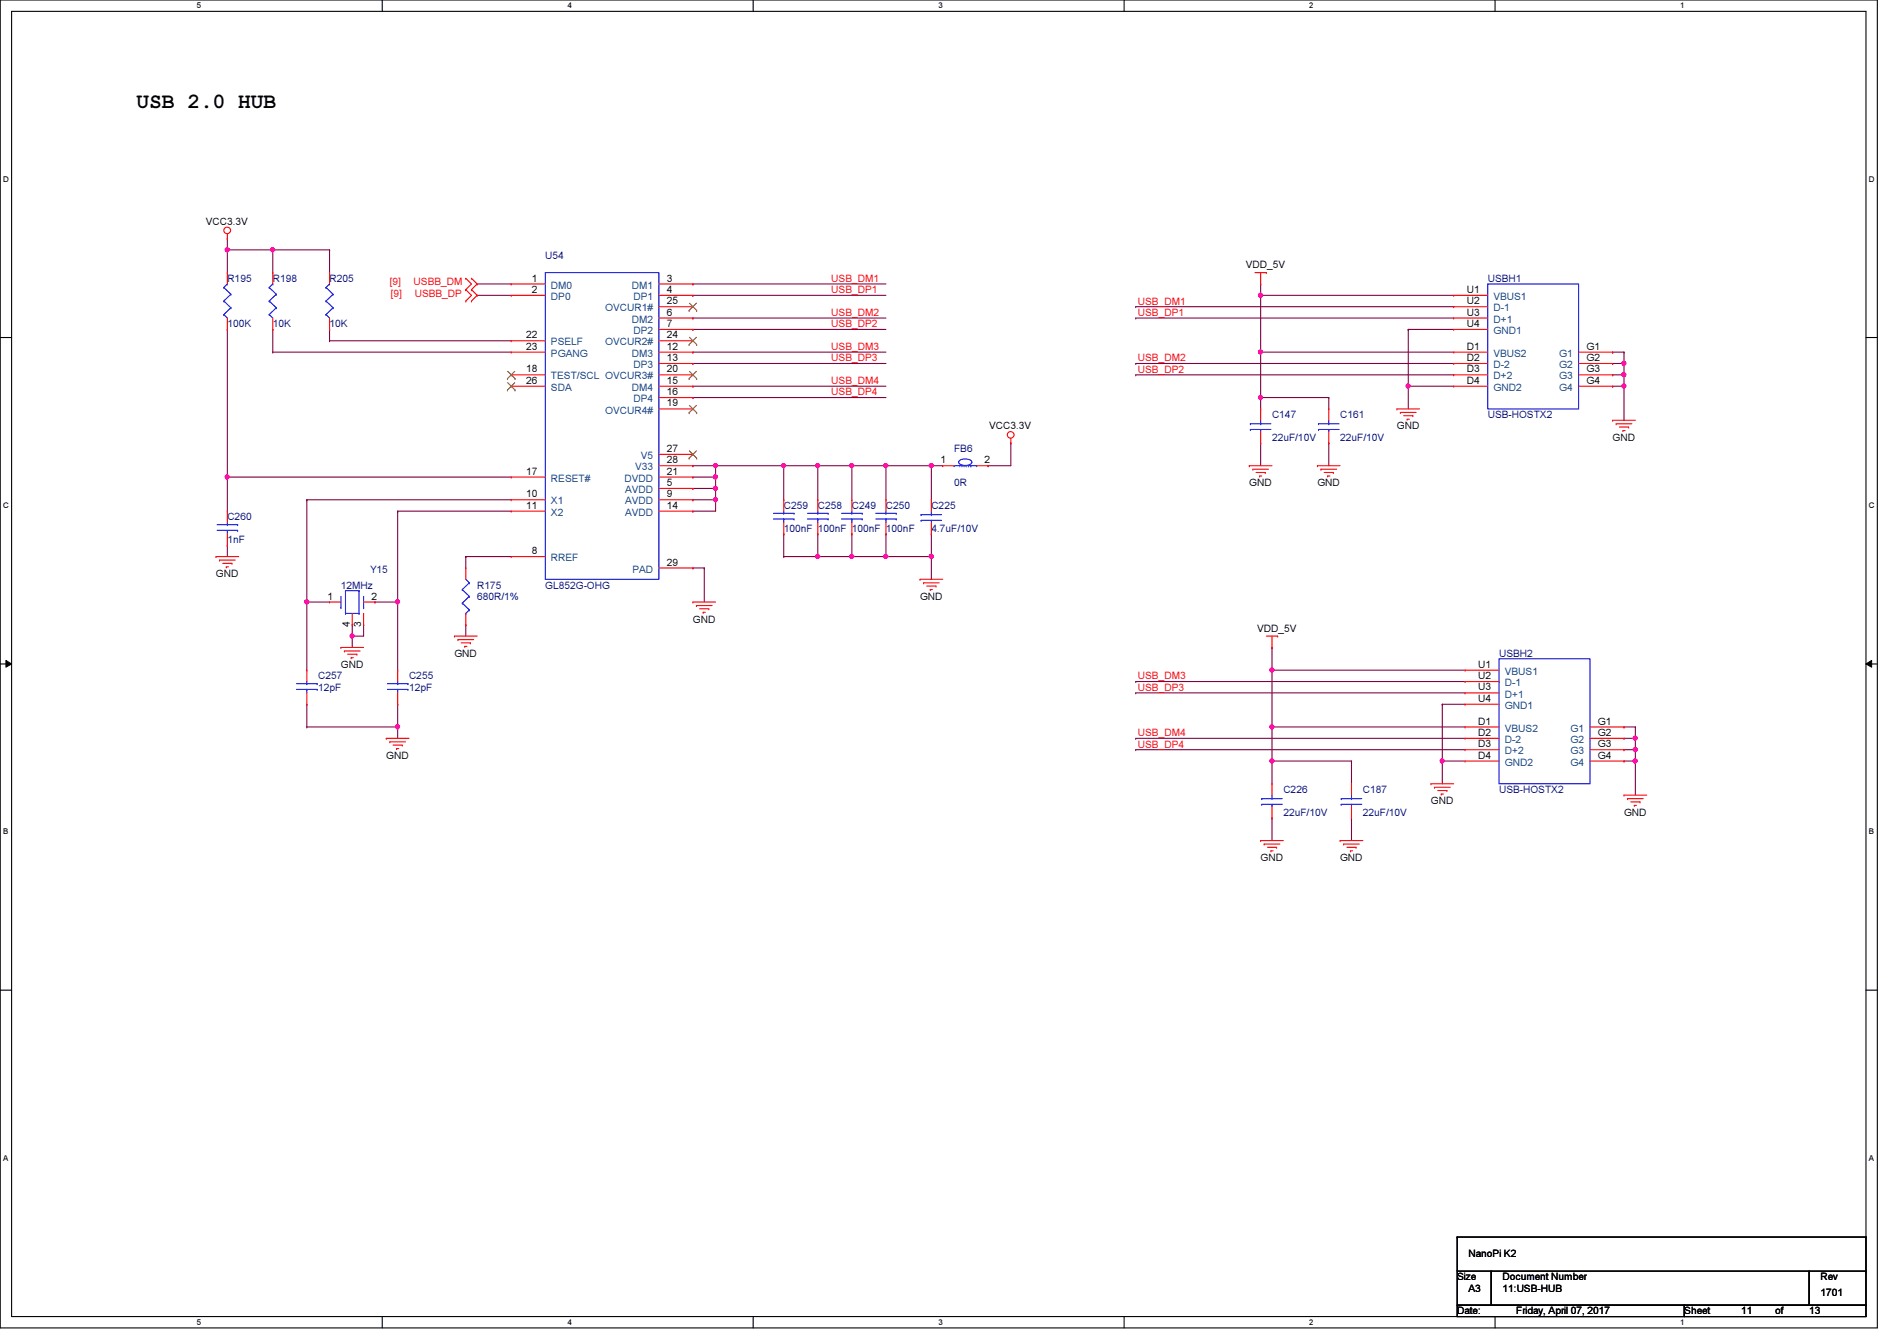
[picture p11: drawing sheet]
<svg xmlns="http://www.w3.org/2000/svg" width="297mm" height="210mm" viewBox="0 0 297 210" stroke-linecap="round" stroke-linejoin="round" font-family="sans-serif">
<path d="M0 0h294v207.9h-294zM1.8 1.8h290.4v204.3h-290.4z" fill="none" stroke="#000" stroke-width=".17"/>
<g fill="#fff">
<path d="M30.8 .2h.7v1.4h-.7z"/>
<path d="M30.8 206.2h.7v1.4h-.7z"/>
</g>
<path d="M59.9 0v1.8M59.9 206.1v1.8" fill="none" stroke="#000" stroke-width=".17"/>
<g fill="#fff">
<path d="M88.9 .2h.6v1.4h-.6z"/>
<path d="M88.9 206.2h.6v1.4h-.6z"/>
</g>
<path d="M117.9 0v1.8M117.9 206.1v1.8" fill="none" stroke="#000" stroke-width=".17"/>
<g fill="#fff">
<path d="M146.9 .2h.7v1.4h-.7z"/>
<path d="M146.9 206.2h.7v1.4h-.7z"/>
</g>
<path d="M176 0v1.8M176 206.1v1.8" fill="none" stroke="#000" stroke-width=".17"/>
<g fill="#fff">
<path d="M205 .2h.7v1.4h-.7z"/>
<path d="M205 206.2h.7v1.4h-.7z"/>
</g>
<path d="M234.1 0v1.8M234.1 206.1v1.8" fill="none" stroke="#000" stroke-width=".17"/>
<g fill="#fff">
<path d="M263.1 .2h.7v1.4h-.7z"/>
<path d="M263.1 206.2h.7v1.4h-.7z"/>
<path d="M.5 27.3h.9v1.4h-.9z"/>
<path d="M292.6 27.3h.9v1.4h-.9z"/>
<path d="M.5 78.4h.9v1.4h-.9z"/>
<path d="M292.6 78.4h.9v1.4h-.9z"/>
</g>
<path d="M0 52.8h1.8M292.2 52.8h1.8" fill="none" stroke="#000" stroke-width=".17"/>
<g fill="#fff">
<path d="M.5 129.5h.8v1.4h-.8z"/>
<path d="M292.6 129.5h.9v1.4h-.9z"/>
</g>
<path d="M0 103.9h1.8M292.2 103.9h1.8" fill="none" stroke="#000" stroke-width=".17"/>
<path d="M.9 103.4l.9 .5-.9 .5zM292.2 103.9l.9-.5v1z" fill="#000"/>
<path d="M.9 103.4l.9 .5-.9 .5zM292.2 103.9l.9-.5v1z" fill="none" stroke="#000" stroke-width=".16"/>
<g fill="#fff">
<path d="M.5 180.5h.8v1.4h-.8z"/>
<path d="M292.6 180.5h.9v1.4h-.9z"/>
</g>
<path d="M0 155h1.8M292.2 155h1.8" fill="none" stroke="#000" stroke-width=".17"/>
<path d="M42.7 51.6h.1M42.7 51.6v3.5M197.4 44.4h.1M197.4 44.4v1.8M254.3 58.7h.1M254.3 58.7v1.8" fill="none" stroke="#800040" stroke-width=".17"/>
<circle cx="254.3" cy="58.6" r=".32" fill="#f0f"/>
<circle cx="254.3" cy="58.6" r=".32" fill="none" stroke="#f0f" stroke-width=".17"/>
<path d="M35.6 37.3h.1M35.6 37.3v1.8M42.7 39.1h.1M42.7 39.1v3.6M35.6 74.7h.1M35.6 74.7h44.4M72.9 97.8h.1M72.9 87.1h.1M72.9 87.1v1.8M72.9 97.8v1.8M72.9 87.1h7.1" fill="none" stroke="#800040" stroke-width=".17"/>
<circle cx="35.6" cy="74.6" r=".32" fill="#f0f"/>
<circle cx="35.6" cy="74.6" r=".32" fill="none" stroke="#f0f" stroke-width=".17"/>
<g fill="none" stroke="#800040" stroke-width=".17">
<path d="M42.7 55.1h.1M42.7 55.1h37.3M48 78.2h.1M48 78.2h32M48 78.2v16M55.2 99.6h.1M55.2 97.8h.1M55.2 97.8v3.5M56.9 97.8h.1M56.9 97.8v1.8h-1.7M58.7 94.2h.1M62.3 80h.1"/>
<path d="M62.3 80v14.2h-3.6M62.3 80h17.7"/>
</g>
<circle cx="55.1" cy="99.5" r=".32" fill="#f0f"/>
<circle cx="55.1" cy="99.5" r=".32" fill="none" stroke="#f0f" stroke-width=".17"/>
<path d="M108.5 74.7h.1M112.1 72.9h.1M112.1 72.9v1.8h-3.6" fill="none" stroke="#800040" stroke-width=".17"/>
<circle cx="112" cy="74.6" r=".32" fill="#f0f"/>
<circle cx="112" cy="74.6" r=".32" fill="none" stroke="#f0f" stroke-width=".17"/>
<path d="M108.5 72.9h.1M108.5 72.9h3.6M48 94.2h.1M48 94.2h3.6" fill="none" stroke="#800040" stroke-width=".17"/>
<circle cx="112" cy="72.9" r=".32" fill="#f0f"/>
<circle cx="112" cy="72.9" r=".32" fill="none" stroke="#f0f" stroke-width=".17"/>
<path d="M133.4 72.9h.1M133.4 72.9v5.3M133.4 72.9h5.3" fill="none" stroke="#800040" stroke-width=".17"/>
<circle cx="138.7" cy="72.9" r=".32" fill="#f0f"/>
<circle cx="138.7" cy="72.9" r=".32" fill="none" stroke="#f0f" stroke-width=".17"/>
<circle cx="133.4" cy="72.9" r=".32" fill="#f0f"/>
<circle cx="133.4" cy="72.9" r=".32" fill="none" stroke="#f0f" stroke-width=".17"/>
<path d="M138.7 83.6h.1M138.7 83.6v3.5M145.8 87.1h.1M145.8 87.1v3.6" fill="none" stroke="#800040" stroke-width=".17"/>
<circle cx="145.8" cy="87.1" r=".32" fill="#f0f"/>
<circle cx="145.8" cy="87.1" r=".32" fill="none" stroke="#f0f" stroke-width=".17"/>
<path d="M128.1 72.9h.1M128.1 72.9h5.3M138.7 72.9h.1M138.7 72.9v5.3M62.3 94.2h.1M62.3 94.2v10.7M108.5 88.9h.1M108.5 88.9h1.8M110.3 88.9h.1M110.3 88.9v5.3M133.4 83.6h.1M133.4 83.6v3.5" fill="none" stroke="#800040" stroke-width=".17"/>
<circle cx="62.2" cy="94.2" r=".32" fill="#f0f"/>
<circle cx="62.2" cy="94.2" r=".32" fill="none" stroke="#f0f" stroke-width=".17"/>
<path d="M48 94.2h.1M48 94.2v10.7" fill="none" stroke="#800040" stroke-width=".17"/>
<circle cx="48" cy="94.2" r=".32" fill="#f0f"/>
<circle cx="48" cy="94.2" r=".32" fill="none" stroke="#f0f" stroke-width=".17"/>
<path d="M48 113.8h.1M48 110.2h.1M48 113.8h14.3M48 110.2v3.6M62.3 113.8h.1M62.3 110.2h.1M62.3 110.2v5.4" fill="none" stroke="#800040" stroke-width=".17"/>
<circle cx="62.2" cy="113.8" r=".32" fill="#f0f"/>
<circle cx="62.2" cy="113.8" r=".32" fill="none" stroke="#f0f" stroke-width=".17"/>
<g fill="none" stroke="#800040" stroke-width=".17">
<path d="M108.5 44.4h.1M108.5 46.2h.1M108.5 49.8h.1M108.5 51.6h.1M108.5 44.4h30.2M108.5 46.2h30.2M108.5 49.8h30.2M108.5 51.6h30.2M122.7 72.9h.1M122.7 72.9v5.3M122.7 87.1h.1M122.7 83.6h.1"/>
<path d="M122.7 83.6v3.5M122.7 87.1h10.7M128.1 87.1h.1"/>
</g>
<circle cx="128" cy="87.1" r=".32" fill="#f0f"/>
<circle cx="128" cy="87.1" r=".32" fill="none" stroke="#f0f" stroke-width=".17"/>
<path d="M112.1 72.9h.1M112.1 72.9h10.6M128.1 83.6h.1M128.1 83.6v3.5M138.7 87.1h.1M138.7 87.1h7.1" fill="none" stroke="#800040" stroke-width=".17"/>
<circle cx="122.7" cy="72.9" r=".32" fill="#f0f"/>
<circle cx="122.7" cy="72.9" r=".32" fill="none" stroke="#f0f" stroke-width=".17"/>
<path d="M128.1 72.9h.1M128.1 72.9v5.3" fill="none" stroke="#800040" stroke-width=".17"/>
<circle cx="128" cy="72.9" r=".32" fill="#f0f"/>
<circle cx="128" cy="72.9" r=".32" fill="none" stroke="#f0f" stroke-width=".17"/>
<path d="M108.5 78.2h.1M108.5 78.2h3.6M112.1 78.2h.1M112.1 78.2v1.8h-3.6M122.7 72.9h.1M122.7 72.9h5.4M108.5 80h.1" fill="none" stroke="#800040" stroke-width=".17"/>
<circle cx="112" cy="78.2" r=".32" fill="#f0f"/>
<circle cx="112" cy="78.2" r=".32" fill="none" stroke="#f0f" stroke-width=".17"/>
<path d="M108.5 76.5h.1M108.5 76.5h3.6M112.1 76.5h.1M112.1 76.5v1.7" fill="none" stroke="#800040" stroke-width=".17"/>
<circle cx="112" cy="76.4" r=".32" fill="#f0f"/>
<circle cx="112" cy="76.4" r=".32" fill="none" stroke="#f0f" stroke-width=".17"/>
<path d="M112.1 74.7h.1M112.1 74.7v1.8M138.7 72.9h.1M138.7 72.9h8.9M145.8 72.9h.1M154.7 72.9h.1M154.7 72.9h3.6" fill="none" stroke="#800040" stroke-width=".17"/>
<circle cx="145.8" cy="72.9" r=".32" fill="#f0f"/>
<circle cx="145.8" cy="72.9" r=".32" fill="none" stroke="#f0f" stroke-width=".17"/>
<path d="M158.3 69.3h.1M158.3 69.3v3.6M133.4 87.1h.1M133.4 87.1h5.3" fill="none" stroke="#800040" stroke-width=".17"/>
<circle cx="138.7" cy="87.1" r=".32" fill="#f0f"/>
<circle cx="138.7" cy="87.1" r=".32" fill="none" stroke="#f0f" stroke-width=".17"/>
<circle cx="133.4" cy="87.1" r=".32" fill="#f0f"/>
<circle cx="133.4" cy="87.1" r=".32" fill="none" stroke="#f0f" stroke-width=".17"/>
<path d="M35.6 39.1h.1M35.6 39.1v3.6M35.6 39.1h7.1M35.6 51.6h.1M35.6 51.6v23.1M145.8 72.9h.1M145.8 72.9v5.3M145.8 83.6h.1M145.8 83.6v3.5" fill="none" stroke="#800040" stroke-width=".17"/>
<circle cx="42.7" cy="39.1" r=".32" fill="#f0f"/>
<circle cx="42.7" cy="39.1" r=".32" fill="none" stroke="#f0f" stroke-width=".17"/>
<circle cx="35.6" cy="39.1" r=".32" fill="#f0f"/>
<circle cx="35.6" cy="39.1" r=".32" fill="none" stroke="#f0f" stroke-width=".17"/>
<path d="M252.5 58.7h.1M252.5 56.9h.1M252.5 56.9h1.8M254.3 56.9h.1M254.3 56.9v1.8h-1.8M35.6 74.7h.1M35.6 74.7v5.3M35.6 85.3h.1M35.6 85.3v1.8" fill="none" stroke="#800040" stroke-width=".17"/>
<circle cx="254.3" cy="56.9" r=".32" fill="#f0f"/>
<circle cx="254.3" cy="56.9" r=".32" fill="none" stroke="#f0f" stroke-width=".17"/>
<path d="M254.3 55.1h.1M254.3 55.1v1.8M252.5 60.5h.1M252.5 60.5h1.8M254.3 60.5h.1M254.3 60.5v5.3" fill="none" stroke="#800040" stroke-width=".17"/>
<circle cx="254.3" cy="60.4" r=".32" fill="#f0f"/>
<circle cx="254.3" cy="60.4" r=".32" fill="none" stroke="#f0f" stroke-width=".17"/>
<path d="M74.7 44.4h.1M74.7 44.4h5.3M197.4 62.2h.1M197.4 62.2v1.8" fill="none" stroke="#800040" stroke-width=".17"/>
<circle cx="197.4" cy="62.2" r=".32" fill="#f0f"/>
<circle cx="197.4" cy="62.2" r=".32" fill="none" stroke="#f0f" stroke-width=".17"/>
<path d="M197.4 46.2h.1M197.4 46.2v8.9" fill="none" stroke="#800040" stroke-width=".17"/>
<circle cx="197.4" cy="46.2" r=".32" fill="#f0f"/>
<circle cx="197.4" cy="46.2" r=".32" fill="none" stroke="#f0f" stroke-width=".17"/>
<path d="M74.7 46.2h.1M74.7 46.2h5.3M220.5 51.6h.1M220.5 51.6h7.1M220.5 51.6v8.9" fill="none" stroke="#800040" stroke-width=".17"/>
<circle cx="220.5" cy="60.4" r=".32" fill="#f0f"/>
<circle cx="220.5" cy="60.4" r=".32" fill="none" stroke="#f0f" stroke-width=".17"/>
<g fill="none" stroke="#800040" stroke-width=".17">
<path d="M42.7 39.1h.1M42.7 39.1h8.9M51.6 39.1h.1M51.6 39.1v3.6M51.6 53.3h.1M51.6 51.6h.1M51.6 53.3h28.4M51.6 51.6v1.7M108.5 55.1h.1M108.5 56.9h.1M108.5 55.1h30.2M108.5 56.9h30.2"/>
<path d="M252.5 55.1h.1M252.5 55.1h1.8M108.5 60.5h.1M108.5 62.2h.1M108.5 60.5h30.2M108.5 62.2h30.2M197.4 69.3h.1M197.4 69.3v3.6M220.5 60.5h.1M220.5 60.5h7.1M220.5 60.5v3.5M199.2 101.3h.1"/>
<path d="M199.2 101.3v3.6M256.1 117.3h.1M256.1 117.3v1.8"/>
</g>
<circle cx="256" cy="117.3" r=".32" fill="#f0f"/>
<circle cx="256" cy="117.3" r=".32" fill="none" stroke="#f0f" stroke-width=".17"/>
<path d="M254.3 117.3h.1M254.3 115.6h.1M254.3 115.6h1.8M256.1 115.6h.1M256.1 115.6v1.7h-1.8" fill="none" stroke="#800040" stroke-width=".17"/>
<circle cx="256" cy="115.5" r=".32" fill="#f0f"/>
<circle cx="256" cy="115.5" r=".32" fill="none" stroke="#f0f" stroke-width=".17"/>
<path d="M254.3 119.1h.1M254.3 119.1h1.8M256.1 113.8h.1M256.1 119.1h.1M256.1 113.8v1.8M256.1 119.1v5.4" fill="none" stroke="#800040" stroke-width=".17"/>
<circle cx="256" cy="119.1" r=".32" fill="#f0f"/>
<circle cx="256" cy="119.1" r=".32" fill="none" stroke="#f0f" stroke-width=".17"/>
<path d="M199.2 119.1h.1M199.2 104.9h.1M199.2 104.9v8.9M199.2 119.1v3.6M225.8 110.2h.1M225.8 110.2h3.6M225.8 110.2v8.9" fill="none" stroke="#800040" stroke-width=".17"/>
<circle cx="225.8" cy="119.1" r=".32" fill="#f0f"/>
<circle cx="225.8" cy="119.1" r=".32" fill="none" stroke="#f0f" stroke-width=".17"/>
<g fill="none" stroke="#800040" stroke-width=".17">
<path d="M208.1 69.3h.1M208.1 69.3v3.6M199.2 119.1h.1M199.2 119.1h12.4M211.6 119.1h.1M211.6 119.1v3.6M225.8 119.1h.1M225.8 119.1h3.6M225.8 119.1v3.6M254.3 113.8h.1M254.3 113.8h1.8M199.2 128h.1"/>
<path d="M199.2 128v3.6M211.6 128h.1M211.6 128v3.6"/>
</g>
<circle cx="199.2" cy="119.1" r=".32" fill="#f0f"/>
<circle cx="199.2" cy="119.1" r=".32" fill="none" stroke="#f0f" stroke-width=".17"/>
<path d="M199.2 113.8h.1M199.2 113.8v5.3" fill="none" stroke="#800040" stroke-width=".17"/>
<circle cx="199.2" cy="113.8" r=".32" fill="#f0f"/>
<circle cx="199.2" cy="113.8" r=".32" fill="none" stroke="#f0f" stroke-width=".17"/>
<path d="M197.4 55.1h.1M197.4 55.1v7.1M197.4 62.2h.1M197.4 62.2h10.7M208.1 62.2h.1M208.1 62.2v1.8" fill="none" stroke="#800040" stroke-width=".17"/>
<circle cx="197.4" cy="55.1" r=".32" fill="#f0f"/>
<circle cx="197.4" cy="55.1" r=".32" fill="none" stroke="#f0f" stroke-width=".17"/>
<g fill="none" stroke="#800040" stroke-width=".17">
<path d="M177.8 48h.1M177.8 49.8h.1M177.8 58.7h.1M177.8 56.9h.1M177.8 48h49.8M177.8 49.8h49.8M177.8 58.7h49.8M177.8 56.9h49.8M197.4 46.2h.1M197.4 55.1h.1M197.4 46.2h30.2M197.4 55.1h30.2"/>
<path d="M177.8 115.6h.1M177.8 117.3h.1M177.8 106.7h.1M177.8 115.6h51.6M177.8 117.3h51.6M177.8 106.7h51.6M199.2 113.8h.1M199.2 104.9h.1M199.2 113.8h30.2M199.2 104.9h30.2"/>
</g>
<circle cx="199.2" cy="104.9" r=".32" fill="#f0f"/>
<circle cx="199.2" cy="104.9" r=".32" fill="none" stroke="#f0f" stroke-width=".17"/>
<path d="M177.8 108.5h.1M177.8 108.5h51.6" fill="none" stroke="#800040" stroke-width=".17"/>
<g fill="none" stroke="#f00" stroke-width=".17">
<path d="M35.6 37.3h.1M35.6 36.6v.7M35.6 51.6h.1M35.6 42.7h.1M35.6 42.7v1.7M35.6 49.8v1.8M42.7 51.6h.1M42.7 42.7h.1M42.7 42.7v1.7M42.7 49.8v1.8M51.6 51.6h.1M51.6 42.7h.1"/>
<path d="M51.6 42.7v1.7M51.6 49.8v1.8M72.9 43.6h.1M72.9 45.3h.1M72.9 47.1h.1M72.9 43.6l.9 .8-.9 .9M72.9 45.3l.9 .9-.9 .9M73.8 45.3h.1M73.8 43.6h.1M73.8 47.1h.1M73.8 43.6l.9 .8-.9 .9M73.8 45.3l.9 .9-.9 .9"/>
<path d="M80 44.4h.1M80 46.2h.1M80 58.7h.1M80 53.3h.1M80 55.1h.1M80 44.4h5.4M80 46.2h5.4M80 55.1h5.4M80 58.7h5.4M80 53.3h5.4M103.2 44.4h5.3M103.2 46.2h5.3"/>
<path d="M103.2 49.8h5.3M103.2 51.6h5.3M103.2 55.1h5.3M103.2 56.9h5.3M103.2 58.7h5.3M103.2 53.3h5.3M103.2 48h5.3M108.5 44.4h.1M108.5 46.2h.1M108.5 49.8h.1M108.5 51.6h.1M108.5 55.1h.1"/>
<path d="M108.5 56.9h.1M108.5 58.7h.1M108.5 53.3h.1M108.5 48h.1M196.5 42.7h1.8M197.4 44.4h.1M197.4 42.7v1.7M198.3 42.7h.1M227.6 46.2h.1M227.6 48h.1M227.6 49.8h.1M227.6 51.6h.1"/>
<path d="M227.6 55.1h.1M227.6 56.9h.1M227.6 58.7h.1M227.6 46.2h5.4M227.6 49.8h5.4M227.6 51.6h5.4M227.6 55.1h5.4M227.6 56.9h5.4M227.6 58.7h5.4M227.6 48h5.4M247.2 55.1h5.3M247.2 56.9h5.3"/>
<path d="M247.2 58.7h5.3M252.5 55.1h.1M252.5 56.9h.1M252.5 58.7h.1M80 78.2h.1M80 74.7h.1M80 60.5h.1M80 78.2h5.4M80 60.5h5.4M80 74.7h5.4M103.2 64h5.3M103.2 72.9h5.3"/>
<path d="M103.2 76.5h5.3M103.2 78.2h5.3M103.2 60.5h5.3M103.2 62.2h5.3M103.2 74.7h5.3M103.2 71.1h5.3M108.5 76.5h.1M108.5 78.2h.1M108.5 60.5h.1M108.5 62.2h.1M108.5 64h.1M108.5 74.7h.1"/>
<path d="M108.5 71.1h.1M108.5 72.9h.1M122.7 78.2h.1M122.7 78.2v1.8M128.1 78.2h.1M128.1 78.2v1.8M133.4 78.2h.1M133.4 78.2v1.8M138.7 78.2h.1M138.7 78.2v1.8M145.8 78.2h.1M145.8 78.2v1.8"/>
<path d="M147.6 72.9h.1M147.6 72.9h1.8M152.9 72.9h1.8M154.7 72.9h.1M158.3 69.3h.1M158.3 68.6v.7M195.6 72.9h.1M195.6 72.9h3.6M196.2 73.4h.1M196.2 73.4h2.4M196.7 74h1.4M197.2 74.5h.1"/>
<path d="M197.2 74.5h.4M197.4 69.3h.1M197.4 64h.1M197.4 64v1.8M197.4 67.6v1.7M198.1 74h.1M206.3 72.9h.1M206.3 72.9h3.5M206.8 73.4h.1M206.8 73.4h2.5M207.3 74h1.5M207.9 74.5h.1"/>
<path d="M207.9 74.5h.3M208.1 69.3h.1M208.1 64h.1M208.1 64v1.8M208.1 67.6v1.7M208.8 74h.1M218.7 64h.1M218.7 64h3.6M219.3 64.6h.1M219.3 64.6h2.4M219.8 65.1h1.4M220.3 65.6h.1"/>
<path d="M220.3 65.6h.4M221.2 65.1h.1M227.6 60.5h.1M227.6 60.5h5.4M247.2 60.5h5.3M252.5 65.8h.1M252.5 60.5h.1M252.5 65.8h3.6M253.1 66.3h.1M253.1 66.3h2.4M253.6 66.8h1.4M254.1 67.4h.1"/>
<path d="M254.1 67.4h.4M255 66.8h.1M33.8 87.1h.1M33.8 87.1h3.6M34.4 87.7h.1M34.4 87.7h2.4M34.9 88.2h1.4M35.4 88.7h.1M35.4 88.7h.4M35.6 80h.1M35.6 85.3h.1M35.6 80v1.8"/>
<path d="M35.6 83.6v1.7M36.3 88.2h.1M51.6 94.2h.1M51.6 94.2h1.8M55.2 97.8h.1M55.2 96v1.8M56.9 97.8h.1M56.9 94.2h1.8M56.9 96v1.8M58.7 94.2h.1M71.2 99.6h.1M71.2 99.6h3.5"/>
<path d="M72.9 88.9h.1M72.9 97.8h.1M72.9 88.9v1.8M72.9 96v1.8M80 87.1h.1M80 80h.1M80 87.1h5.4M80 80h5.4M103.2 80h5.3M103.2 88.9h5.3M108.5 94.2h.1M108.5 80h.1"/>
<path d="M108.5 88.9h.1M108.5 94.2h3.6M109 94.8h.1M109 94.8h2.5M109.6 95.3h1.4M110.1 95.8h.1M110.1 95.8h.3M111 95.3h.1M122.7 83.6h.1M122.7 81.8v1.8M128.1 83.6h.1M128.1 81.8v1.8"/>
<path d="M133.4 83.6h.1M133.4 81.8v1.8M138.7 83.6h.1M138.7 81.8v1.8M144.1 90.7h.1M144.1 90.7h3.5M144.6 91.2h.1M144.6 91.2h2.5M145.1 91.7h1.5M145.7 92.3h.1M145.7 92.3h.3M145.8 83.6h.1"/>
<path d="M145.8 81.8v1.8M146.6 91.7h.1M198.3 99.6h1.8M199.2 99.6v1.7M200.1 99.6h.1M48 104.9h.1M48 110.2h.1M48 104.9v1.8M48 108.5v1.7M53.4 101.3h.1M53.4 101.3h3.5M53.9 101.9h.1"/>
<path d="M53.9 101.9h2.5M54.4 102.4h1.5M55 103h.1M55 103h.3M55.9 102.4h.1M60.5 115.6h.1M60.5 115.6h3.5M61 116.1h.1M61 116.1h2.5M61.5 116.6h1.5M62.1 117.2h.1M62.1 117.2h.3"/>
<path d="M62.3 104.9h.1M62.3 110.2h.1M62.3 104.9v1.8M62.3 108.5v1.7M63 116.6h.1M71.7 100.1h.1M71.7 100.1h2.5M72.2 100.6h1.5M72.8 101.2h.1M72.8 101.2h.3M73.7 100.6h.1M199.2 101.3h.1"/>
<path d="M229.4 104.9h.1M229.4 106.7h.1M229.4 108.5h.1M229.4 110.2h.1M229.4 113.8h.1M229.4 115.6h.1M229.4 117.3h.1M229.4 119.1h.1M229.4 115.6h5.3M229.4 104.9h5.3M229.4 106.7h5.3M229.4 108.5h5.3"/>
<path d="M229.4 110.2h5.3M229.4 113.8h5.3M229.4 117.3h5.3M229.4 119.1h5.3M249 115.6h5.3M249 113.8h5.3M249 117.3h5.3M249 119.1h5.3M254.3 113.8h.1M254.3 115.6h.1M254.3 117.3h.1M254.3 119.1h.1"/>
<path d="M197.4 131.6h.1M197.4 131.6h3.6M197.9 132.1h.1M197.9 132.1h2.5M198.5 132.6h1.4M199 133.2h.1M199 133.2h.3M199.2 128h.1M199.2 122.7h.1M199.2 122.7v1.8M199.2 126.2v1.8M199.9 132.6h.1"/>
<path d="M209.8 131.6h.1M209.8 131.6h3.6M210.4 132.1h.1M210.4 132.1h2.4M210.9 132.6h1.4M211.5 133.2h.1M211.5 133.2h.3M211.6 128h.1M211.6 122.7h.1M211.6 122.7v1.8M211.6 126.2v1.8M212.3 132.6h.1"/>
<path d="M224.1 122.7h.1M224.1 122.7h3.5M224.6 123.2h.1M224.6 123.2h2.5M225.1 123.7h1.5M225.7 124.3h.1M225.7 124.3h.3M226.6 123.7h.1M254.3 124.5h.1M254.3 124.5h3.5M254.8 125h.1M254.8 125h2.5"/>
<path d="M255.4 125.5h1.4M255.9 126.1h.1M255.9 126.1h.3M256.8 125.5h.1"/>
<circle cx="35.6" cy="36.1" r=".52"/>
<circle cx="158.3" cy="68.1" r=".52"/>
</g>
<path d="M228.2 199h5.3v5.3h-5.3zM228.2 193.6h.1M228.2 193.6v5.4M228.2 193.6h64M233.5 199h49.8v5.3h-49.8zM283.3 199h8.9v5.3h-8.9zM292.2 193.6h.1M292.2 199h.1M292.2 193.6v5.4M228.2 204.3h35.5v1.8h-35.5zM263.7 204.3h28.5v1.8h-28.5z" fill="none" stroke="#000" stroke-width=".17"/>
<g fill="none" stroke="#00f" stroke-width=".17">
<path d="M35 49.2h.1M35 47.1h.1M35 45h.1M35 49.2l.6 .6M35 47.1l1.1 1.1M35 45l1.1 1.1M35.6 44.4h.1M35.6 44.4l-.6 .6M36.1 48.2h.1M36.1 46.1h.1M36.1 48.2l-1.1 1M36.1 46.1l-1.1 1"/>
<path d="M42.2 49.2h.1M42.2 47.1h.1M42.2 45h.1M42.2 49.2l.5 .6M42.2 47.1l1.1 1.1M42.2 45l1.1 1.1M42.7 44.4h.1M42.7 44.4l-.5 .6M43.3 48.2h.1M43.3 46.1h.1M43.3 48.2l-1.1 1M43.3 46.1l-1.1 1"/>
<path d="M51.1 49.2h.1M51.1 47.1h.1M51.1 45h.1M51.1 49.2l.5 .6M51.1 47.1l1.1 1.1M51.1 45l1.1 1.1M51.6 44.4h.1M51.6 44.4l-.5 .6M52.2 48.2h.1M52.2 46.1h.1M52.2 48.2l-1.1 1M52.2 46.1l-1.1 1"/>
<path d="M85.4 42.7h17.8v48h-17.8zM233 44.4h14.2v19.6h-14.2zM149.4 72.9h.1M149.4 72.9h3.5M150.2 72.1a1.66 1.66 0 0 1 1.9 0l.1 .2a1.31 1.31 0 0 1-2.1 0zM152.9 72.9h.1M195.8 66.3h.1M195.8 67.2h.1M195.8 66.3h3.2M195.8 67.2h3.2M197.4 67.2h.1M197.4 66.3h.1"/>
<path d="M197.4 65.8v.5M197.4 67.2v.4M206.5 66.3h.1M206.5 67.2h.1M206.5 66.3h3.2M206.5 67.2h3.2M208.1 67.2h.1M208.1 66.3h.1M208.1 65.8v.5M208.1 67.2v.4M34 83h3.2M34 82.1h3.2"/>
<path d="M35.6 82.1h.1M35.6 83h.1M35.6 81.8v.3M35.6 83v.6M37.2 83h.1M37.2 82.1h.1M53.4 95.1h.1M53.4 93.3v1.8M54.1 96h.1M54.1 92.5h.1M54.1 92.5v3.5M54.1 96h2.1"/>
<path d="M54.1 92.5h2.1M56.2 96h.1M56.2 92.5h.1M56.2 92.5v3.5M56.9 95.1h.1M56.9 93.3v1.8M72.4 92.3h.1M72.4 94.4h.1M72.4 92.3l1.1 1M72.4 94.4l1.1 1.1M72.9 96h.1M72.9 90.7l.6 .5"/>
<path d="M73.5 91.2h.1M73.5 93.3h.1M73.5 95.5h.1M73.5 91.2l-1.1 1.1M73.5 93.3l-1.1 1.1M73.5 95.5l-.6 .5M121.1 81.2h3.2M121.1 80.3h3.2M122.7 80.3h.1M122.7 81.2h.1M122.7 80v.3M122.7 81.2v.6"/>
<path d="M124.3 81.2h.1M124.3 80.3h.1M126.4 81.2h3.3M126.4 80.3h3.3M128.1 80.3h.1M128.1 81.2h.1M128.1 80v.3M128.1 81.2v.6M129.7 81.2h.1M129.7 80.3h.1M131.8 81.2h3.2M131.8 80.3h3.2"/>
<path d="M133.4 80.3h.1M133.4 81.2h.1M133.4 80v.3M133.4 81.2v.6M135 81.2h.1M135 80.3h.1M137.1 81.2h3.2M137.1 80.3h3.2M138.7 80.3h.1M138.7 81.2h.1M138.7 80v.3M138.7 81.2v.6"/>
<path d="M140.3 81.2h.1M140.3 80.3h.1M144.2 80.6h.1M144.2 81.4h.1M144.2 80.6h3.2M144.2 81.4h3.2M145.8 81.4h.1M145.8 80.6h.1M145.8 80v.6M145.8 81.4v.4M46.4 107.9h3.3M46.4 107h3.3"/>
<path d="M48 107h.1M48 107.9h.1M48 106.7v.3M48 107.9v.6M49.7 107.9h.1M49.7 107h.1M60.7 107.9h3.2M60.7 107h3.2M62.3 107h.1M62.3 107.9h.1M62.3 106.7v.3M62.3 107.9v.6"/>
<path d="M63.9 107.9h.1M63.9 107h.1M234.7 103.1h14.3v19.6h-14.3zM197.6 125h.1M197.6 125.9h.1M197.6 125h3.2M197.6 125.9h3.2M199.2 125.9h.1M199.2 125h.1M199.2 124.5v.5M199.2 125.9v.3M210 125h.1"/>
<path d="M210 125.9h.1M210 125h3.2M210 125.9h3.2M211.6 125.9h.1M211.6 125h.1M211.6 124.5v.5M211.6 125.9v.3"/>
</g>
<path d="M150.3 73.1h1.8M152.1 73.1h.1" fill="none" stroke="#00f" stroke-width=".17" stroke-dasharray="0 .3"/>
<g fill="none" stroke="#804000" stroke-width=".16">
<path d="M79.5 59.3h.1M79.5 58.1l1.1 1.2M79.5 59.9l1.1 1.1M80.6 58.1l-1.1 1.2M80.6 59.9l-1.1 1.1M80.6 59.3h.1M107.9 59.3h.1M107.9 53.9h.1M107.9 48.6h.1M107.9 58.1l1.2 1.2M107.9 52.8l1.2 1.1M107.9 47.5l1.2 1.1"/>
<path d="M109 58.1l-1.1 1.2M109 52.8l-1.1 1.1M109 47.5l-1.1 1.1M109.1 59.3h.1M109.1 53.9h.1M109.1 48.6h.1M79.5 61h.1M80.6 61h.1M107.9 64.6h.1M107.9 71.7h.1M107.9 63.5l1.2 1.1M107.9 70.6l1.2 1.1"/>
<path d="M109 63.5l-1.1 1.1M109 70.6l-1.1 1.1M109.1 64.6h.1M109.1 71.7h.1"/>
</g>
<circle cx="254.3" cy="58.6" r=".32" fill="#f0f"/>
<circle cx="254.3" cy="58.6" r=".32" fill="none" stroke="#f0f" stroke-width=".17"/>
<circle cx="35.6" cy="74.6" r=".32" fill="#f0f"/>
<circle cx="35.6" cy="74.6" r=".32" fill="none" stroke="#f0f" stroke-width=".17"/>
<circle cx="55.1" cy="99.5" r=".32" fill="#f0f"/>
<circle cx="55.1" cy="99.5" r=".32" fill="none" stroke="#f0f" stroke-width=".17"/>
<circle cx="112" cy="74.6" r=".32" fill="#f0f"/>
<circle cx="112" cy="74.6" r=".32" fill="none" stroke="#f0f" stroke-width=".17"/>
<circle cx="112" cy="72.9" r=".32" fill="#f0f"/>
<circle cx="112" cy="72.9" r=".32" fill="none" stroke="#f0f" stroke-width=".17"/>
<circle cx="138.7" cy="72.9" r=".32" fill="#f0f"/>
<circle cx="138.7" cy="72.9" r=".32" fill="none" stroke="#f0f" stroke-width=".17"/>
<circle cx="133.4" cy="72.9" r=".32" fill="#f0f"/>
<circle cx="133.4" cy="72.9" r=".32" fill="none" stroke="#f0f" stroke-width=".17"/>
<circle cx="145.8" cy="87.1" r=".32" fill="#f0f"/>
<circle cx="145.8" cy="87.1" r=".32" fill="none" stroke="#f0f" stroke-width=".17"/>
<circle cx="62.2" cy="94.2" r=".32" fill="#f0f"/>
<circle cx="62.2" cy="94.2" r=".32" fill="none" stroke="#f0f" stroke-width=".17"/>
<circle cx="48" cy="94.2" r=".32" fill="#f0f"/>
<circle cx="48" cy="94.2" r=".32" fill="none" stroke="#f0f" stroke-width=".17"/>
<circle cx="62.2" cy="113.8" r=".32" fill="#f0f"/>
<circle cx="62.2" cy="113.8" r=".32" fill="none" stroke="#f0f" stroke-width=".17"/>
<circle cx="128" cy="87.1" r=".32" fill="#f0f"/>
<circle cx="128" cy="87.1" r=".32" fill="none" stroke="#f0f" stroke-width=".17"/>
<circle cx="122.7" cy="72.9" r=".32" fill="#f0f"/>
<circle cx="122.7" cy="72.9" r=".32" fill="none" stroke="#f0f" stroke-width=".17"/>
<circle cx="128" cy="72.9" r=".32" fill="#f0f"/>
<circle cx="128" cy="72.9" r=".32" fill="none" stroke="#f0f" stroke-width=".17"/>
<circle cx="112" cy="78.2" r=".32" fill="#f0f"/>
<circle cx="112" cy="78.2" r=".32" fill="none" stroke="#f0f" stroke-width=".17"/>
<circle cx="112" cy="76.4" r=".32" fill="#f0f"/>
<circle cx="112" cy="76.4" r=".32" fill="none" stroke="#f0f" stroke-width=".17"/>
<circle cx="145.8" cy="72.9" r=".32" fill="#f0f"/>
<circle cx="145.8" cy="72.9" r=".32" fill="none" stroke="#f0f" stroke-width=".17"/>
<circle cx="138.7" cy="87.1" r=".32" fill="#f0f"/>
<circle cx="138.7" cy="87.1" r=".32" fill="none" stroke="#f0f" stroke-width=".17"/>
<circle cx="133.4" cy="87.1" r=".32" fill="#f0f"/>
<circle cx="133.4" cy="87.1" r=".32" fill="none" stroke="#f0f" stroke-width=".17"/>
<circle cx="42.7" cy="39.1" r=".32" fill="#f0f"/>
<circle cx="42.7" cy="39.1" r=".32" fill="none" stroke="#f0f" stroke-width=".17"/>
<circle cx="35.6" cy="39.1" r=".32" fill="#f0f"/>
<circle cx="35.6" cy="39.1" r=".32" fill="none" stroke="#f0f" stroke-width=".17"/>
<circle cx="254.3" cy="56.9" r=".32" fill="#f0f"/>
<circle cx="254.3" cy="56.9" r=".32" fill="none" stroke="#f0f" stroke-width=".17"/>
<circle cx="254.3" cy="60.4" r=".32" fill="#f0f"/>
<circle cx="254.3" cy="60.4" r=".32" fill="none" stroke="#f0f" stroke-width=".17"/>
<circle cx="197.4" cy="62.2" r=".32" fill="#f0f"/>
<circle cx="197.4" cy="62.2" r=".32" fill="none" stroke="#f0f" stroke-width=".17"/>
<circle cx="197.4" cy="46.2" r=".32" fill="#f0f"/>
<circle cx="197.4" cy="46.2" r=".32" fill="none" stroke="#f0f" stroke-width=".17"/>
<circle cx="220.5" cy="60.4" r=".32" fill="#f0f"/>
<circle cx="220.5" cy="60.4" r=".32" fill="none" stroke="#f0f" stroke-width=".17"/>
<circle cx="256" cy="117.3" r=".32" fill="#f0f"/>
<circle cx="256" cy="117.3" r=".32" fill="none" stroke="#f0f" stroke-width=".17"/>
<circle cx="256" cy="115.5" r=".32" fill="#f0f"/>
<circle cx="256" cy="115.5" r=".32" fill="none" stroke="#f0f" stroke-width=".17"/>
<circle cx="256" cy="119.1" r=".32" fill="#f0f"/>
<circle cx="256" cy="119.1" r=".32" fill="none" stroke="#f0f" stroke-width=".17"/>
<circle cx="225.8" cy="119.1" r=".32" fill="#f0f"/>
<circle cx="225.8" cy="119.1" r=".32" fill="none" stroke="#f0f" stroke-width=".17"/>
<circle cx="199.2" cy="119.1" r=".32" fill="#f0f"/>
<circle cx="199.2" cy="119.1" r=".32" fill="none" stroke="#f0f" stroke-width=".17"/>
<circle cx="199.2" cy="113.8" r=".32" fill="#f0f"/>
<circle cx="199.2" cy="113.8" r=".32" fill="none" stroke="#f0f" stroke-width=".17"/>
<circle cx="197.4" cy="55.1" r=".32" fill="#f0f"/>
<circle cx="197.4" cy="55.1" r=".32" fill="none" stroke="#f0f" stroke-width=".17"/>
<circle cx="199.2" cy="104.9" r=".32" fill="#f0f"/>
<circle cx="199.2" cy="104.9" r=".32" fill="none" stroke="#f0f" stroke-width=".17"/>
<text font-size="3.3" x="21.4" y="17">USB 2.0 HUB</text>
<g font-size="1.6">
<text x="32.2" y="35.2">VCC3.3V</text>
<text x="195.1" y="42">VDD_5V</text>
<text x="83.3" y="44.1">1</text>
<text x="83.3" y="45.8">2</text>
<text x="104.4" y="44.1">3</text>
<text x="104.4" y="45.8">4</text>
<text x="104.4" y="47.6">25</text>
<text x="229.7" y="45.8">U1</text>
<text x="229.7" y="47.6">U2</text>
<text x="82.4" y="53">22</text>
<text x="104.4" y="49.4">6</text>
<text x="104.4" y="51.2">7</text>
<text x="104.4" y="53">24</text>
<text x="229.7" y="49.4">U3</text>
<text x="229.7" y="51.2">U4</text>
<text x="82.4" y="58.3">18</text>
<text x="82.4" y="54.7">23</text>
<text x="104.4" y="54.7">12</text>
<text x="104.4" y="56.5">13</text>
<text x="104.4" y="58.3">20</text>
<text x="229.7" y="54.7">D1</text>
<text x="229.7" y="56.5">D2</text>
<text x="229.7" y="58.3">D3</text>
<text x="248.4" y="54.7">G1</text>
<text x="248.4" y="56.5">G2</text>
<text x="248.4" y="58.3">G3</text>
<text x="82.4" y="60.1">26</text>
<text x="104.4" y="60.1">15</text>
<text x="104.4" y="61.8">16</text>
<text x="104.4" y="63.6">19</text>
<text x="229.7" y="60.1">D4</text>
<text x="248.4" y="60.1">G4</text>
<text x="104.4" y="70.7">27</text>
<text x="154.9" y="67.2">VCC3.3V</text>
<text x="218.7" y="67.2">GND</text>
<text x="252.5" y="69">GND</text>
<text x="82.4" y="77.9">10</text>
<text x="82.4" y="74.3">17</text>
<text x="104.4" y="76.1">5</text>
<text x="104.4" y="77.9">9</text>
<text x="104.4" y="74.3">21</text>
<text x="104.4" y="72.5">28</text>
<text x="147.3" y="72.5">1</text>
<text x="154.2" y="72.5">2</text>
<text x="195.6" y="76.1">GND</text>
<text x="206.3" y="76.1">GND</text>
<text x="82.4" y="79.6">11</text>
<text x="104.4" y="79.6">14</text>
<text x="83.3" y="86.7">8</text>
<text x="104.4" y="88.5">29</text>
<text x="33.8" y="90.3">GND</text>
<text x="51.3" y="93.9">1</text>
<text x="58.2" y="93.9">2</text>
<text x="144.1" y="93.9">GND</text>
<text x="54.8" y="98.1" transform="rotate(-90 54.8 98.1)">4</text>
<text x="56.6" y="98.1" transform="rotate(-90 56.6 98.1)">3</text>
<text x="108.5" y="97.5">GND</text>
<text x="196.8" y="98.9">VDD_5V</text>
<text x="53.4" y="104.6">GND</text>
<text x="71.2" y="102.8">GND</text>
<text x="231.5" y="104.5">U1</text>
<text x="231.5" y="106.3">U2</text>
<text x="231.5" y="108.1">U3</text>
<text x="231.5" y="109.9">U4</text>
<text x="231.5" y="113.4">D1</text>
<text x="250.2" y="113.4">G1</text>
<text x="60.5" y="118.8">GND</text>
<text x="231.5" y="115.2">D2</text>
<text x="231.5" y="117">D3</text>
<text x="231.5" y="118.7">D4</text>
<text x="250.2" y="115.2">G2</text>
<text x="250.2" y="117">G3</text>
<text x="250.2" y="118.7">G4</text>
<text x="224.1" y="125.9">GND</text>
<text x="254.3" y="127.7">GND</text>
<text x="197.4" y="134.8">GND</text>
<text x="209.8" y="134.8">GND</text>
<text x="230" y="196.7">NanoPi K2</text>
<text x="228.2" y="200.4">Size</text>
<text x="230" y="202.2">A3</text>
<text x="235.3" y="202.2">11:USB-HUB</text>
<text x="235.3" y="200.4">Document Number</text>
<text x="285.1" y="202.9">1701</text>
<text x="285.1" y="200.4">Rev</text>
<text x="228.2" y="205.7">Date:</text>
<text x="237.4" y="205.7">Friday, April 07, 2017</text>
<text x="263.7" y="205.7">Sheet</text>
<text x="272.6" y="205.7">11</text>
<text x="278" y="205.7">of</text>
<text x="283.3" y="205.7">13</text>
</g>
<g font-size="1.6" fill="#000080">
<text x="85.4" y="40.6">U54</text>
<text x="35.6" y="44.1">R195</text>
<text x="42.7" y="44.1">R198</text>
<text x="51.6" y="44.1">R205</text>
<text x="233" y="44.1">USBH1</text>
<text x="35.6" y="51.2">100K</text>
<text x="42.7" y="51.2">10K</text>
<text x="51.6" y="51.2">10K</text>
<text x="199.2" y="65.4">C147</text>
<text x="209.8" y="65.4">C161</text>
<text x="233" y="65.4">USB-HOSTX2</text>
<text x="149.4" y="70.8">FB6</text>
<text x="199.2" y="69">22uF/10V</text>
<text x="209.8" y="69">22uF/10V</text>
<text x="149.4" y="76.1">0R</text>
<text x="35.6" y="81.4">C260</text>
<text x="122.7" y="79.7">C259</text>
<text x="122.7" y="83.2">100nF 100nF 100nF 100nF</text>
<text x="128.1" y="79.7">C258</text>
<text x="133.4" y="79.7">C249</text>
<text x="138.7" y="79.7">C250</text>
<text x="145.8" y="79.7">C225</text>
<text x="145.8" y="83.2">4.7uF/10V</text>
<text x="35.6" y="85">1nF</text>
<text x="58" y="89.6">Y15</text>
<text x="53.4" y="92.1">12MHz</text>
<text x="74.7" y="92.1">R175</text>
<text x="74.7" y="93.9">680R/1%</text>
<text x="85.4" y="92.1">GL852G-OHG</text>
<text x="49.8" y="106.3">C257</text>
<text x="64" y="106.3">C255</text>
<text x="234.7" y="102.8">USBH2</text>
<text x="49.8" y="108.1">12pF</text>
<text x="64" y="108.1">12pF</text>
<text x="201" y="124.1">C226</text>
<text x="213.4" y="124.1">C187</text>
<text x="234.7" y="124.1">USB-HOSTX2</text>
<text x="201" y="127.7">22uF/10V</text>
<text x="213.4" y="127.7">22uF/10V</text>
</g>
<g font-size="1.6" fill="#f00">
<text x="61" y="44.7">[9]</text>
<text x="61.2" y="46.4">[9]</text>
<text x="64.8" y="44.7">USBB_DM</text>
<text x="64.9" y="46.4">USBB_DP</text>
<text x="130.2" y="44.1">USB_DM1</text>
<text x="130.2" y="45.9">USB_DP1</text>
<text x="178.2" y="47.7">USB_DM1</text>
<text x="130.2" y="49.4">USB_DM2</text>
<text x="130.2" y="51.2">USB_DP2</text>
<text x="178.2" y="49.4">USB_DP1</text>
<text x="130.2" y="54.8">USB_DM3</text>
<text x="130.2" y="56.6">USB_DP3</text>
<text x="178.2" y="58.3">USB_DP2</text>
<text x="178.2" y="56.6">USB_DM2</text>
<text x="130.2" y="60.1">USB_DM4</text>
<text x="130.2" y="61.9">USB_DP4</text>
<text x="178.2" y="106.3">USB_DM3</text>
<text x="178.2" y="108.1">USB_DP3</text>
<text x="178.2" y="115.2">USB_DM4</text>
<text x="178.2" y="117">USB_DP4</text>
</g>
<g font-size="1.6" fill="#004080">
<text x="86.3" y="45.2">DM0</text>
<text x="86.3" y="46.9">DP0</text>
<text x="98.9" y="45.2">DM1</text>
<text x="99.2" y="46.9">DP1</text>
<text x="233.8" y="46.9">VBUS1</text>
<text x="94.7" y="48.7">OVCUR1#</text>
<text x="98.9" y="50.5">DM2</text>
<text x="99.2" y="52.3">DP2</text>
<text x="233.8" y="48.7">D-1</text>
<text x="233.8" y="50.5">D+1</text>
<text x="233.8" y="52.3">GND1</text>
<text x="86.3" y="59.4">TEST/SCL OVCUR3#</text>
<text x="86.3" y="54.1">PSELF</text>
<text x="86.3" y="55.8">PGANG</text>
<text x="94.7" y="54.1">OVCUR2#</text>
<text x="98.9" y="55.8">DM3</text>
<text x="99.2" y="57.6">DP3</text>
<text x="233.8" y="55.8">VBUS2</text>
<text x="233.8" y="57.6">D-2</text>
<text x="233.8" y="59.4">D+2</text>
<text x="244.1" y="55.8">G1</text>
<text x="244.1" y="57.6">G2</text>
<text x="244.1" y="59.4">G3</text>
<text x="86.3" y="61.2">SDA</text>
<text x="94.7" y="64.7">OVCUR4#</text>
<text x="98.9" y="61.2">DM4</text>
<text x="99.2" y="62.9">DP4</text>
<text x="233.8" y="61.2">GND2</text>
<text x="244.1" y="61.2">G4</text>
<text x="100.3" y="71.8">V5</text>
<text x="86.3" y="75.4">RESET#</text>
<text x="97.8" y="75.4">DVDD</text>
<text x="97.9" y="77.2">AVDD</text>
<text x="99.4" y="73.6">V33</text>
<text x="86.3" y="79">X1</text>
<text x="86.3" y="80.7">X2</text>
<text x="97.9" y="79">AVDD</text>
<text x="97.9" y="80.7">AVDD</text>
<text x="86.3" y="87.8">RREF</text>
<text x="99" y="89.6">PAD</text>
<text x="235.6" y="105.6">VBUS1</text>
<text x="235.6" y="107.4">D-1</text>
<text x="235.6" y="109.2">D+1</text>
<text x="235.6" y="111">GND1</text>
<text x="235.6" y="114.5">VBUS2</text>
<text x="235.6" y="116.3">D-2</text>
<text x="235.6" y="118.1">D+2</text>
<text x="235.6" y="119.8">GND2</text>
<text x="245.9" y="114.5">G1</text>
<text x="245.9" y="116.3">G2</text>
<text x="245.9" y="118.1">G3</text>
<text x="245.9" y="119.8">G4</text>
</g>
<g font-size="1.3">
<text x="30.8" y="1.3">5</text>
<text x="88.9" y="1.3">4</text>
<text x="146.9" y="1.3">3</text>
<text x="205" y="1.3">2</text>
<text x="263.1" y="1.3">1</text>
<text x=".5" y="28.4">D</text>
<text x="292.6" y="28.4">D</text>
<text x=".5" y="79.5">C</text>
<text x="292.6" y="79.5">C</text>
<text x=".5" y="130.6">B</text>
<text x="292.6" y="130.6">B</text>
<text x=".5" y="181.7">A</text>
<text x="292.6" y="181.7">A</text>
<text x="30.8" y="207.4">5</text>
<text x="88.9" y="207.4">4</text>
<text x="146.9" y="207.4">3</text>
<text x="205" y="207.4">2</text>
<text x="263.1" y="207.4">1</text>
</g>
</svg>
